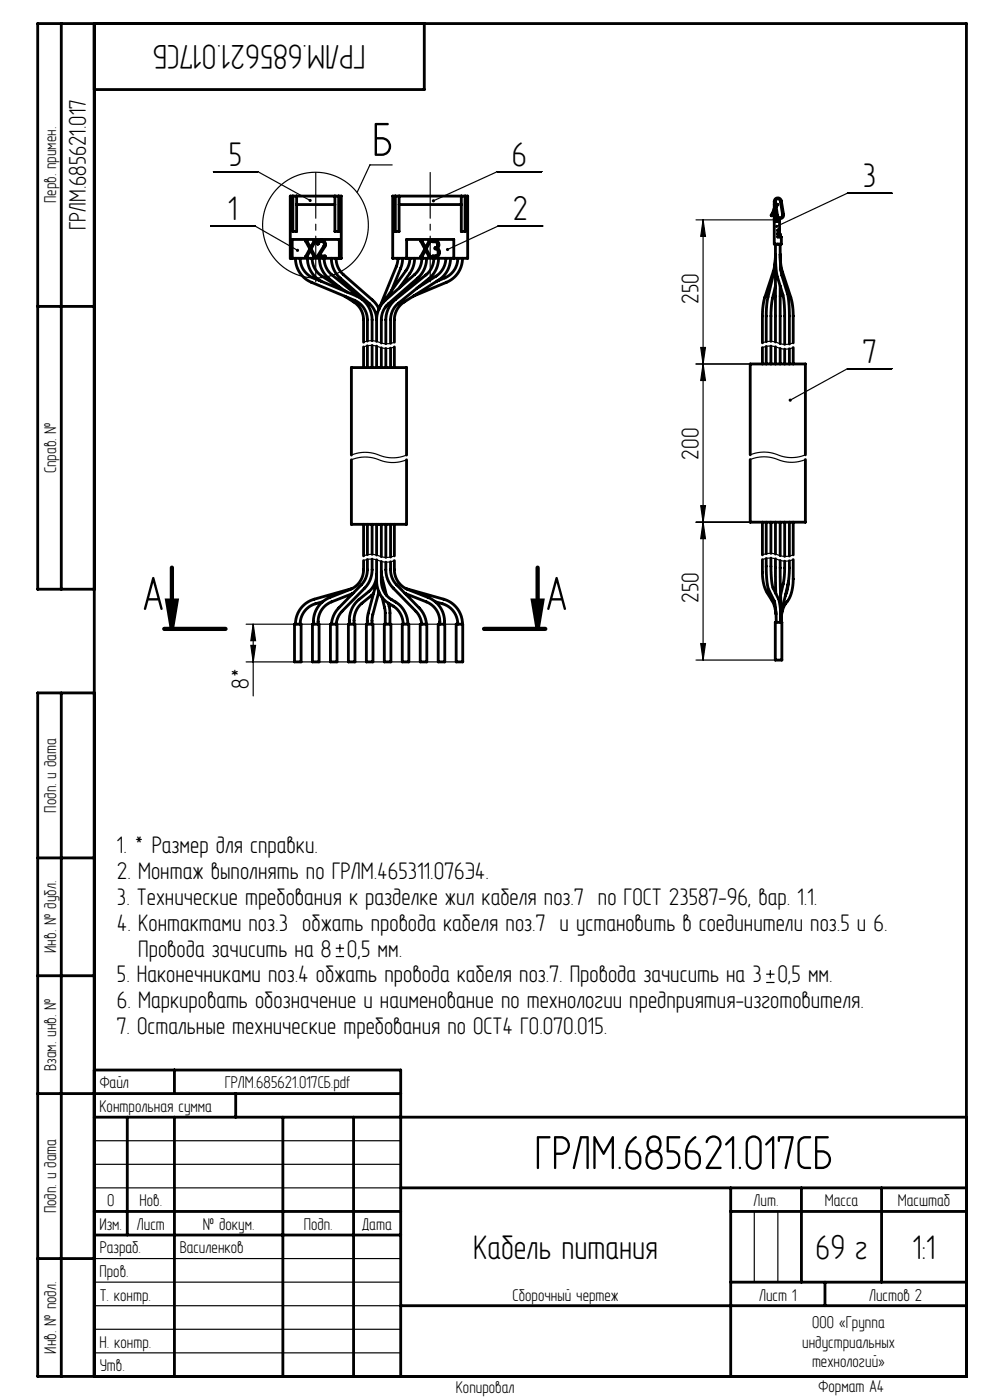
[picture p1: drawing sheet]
<svg xmlns="http://www.w3.org/2000/svg" width="210mm" height="297mm" viewBox="0 0 210 297" stroke-linecap="round" stroke-linejoin="round" font-family="sans-serif">
<g fill="none" stroke="#000" stroke-width=".25">
<path d="M45.3 36.4h9.4l11.1 6.1M83.2 35h-4.7l-2.8 5.8M114.9 36.4h-9.4l-13.6 6.2M44.7 47.9h9.4l9 5.2M115.1 47.9h-9.4l-10.8 5M147.6 46.6h16.9M149.1 46.6l.5 3.5h-1zM149.1 46.6v93.4M189.2 41h-9.4l-15.1 7M77.1 73.6a5.2 5.2 0 0 1 4.2 .3 4.2 4.2 0 0 0 2.4-.3M77.1 72.6a5.2 5.2 0 0 1 4.2 .3 4.2 4.2 0 0 0 2.4-.3M147.6 77.2h11.5"/>
<path d="M148.6 73.7h1l-.5 3.5zM149.1 77.2l.5 3.5h-1zM161.7 73.7a5.2 5.2 0 0 1 4.2 .3 4.2 4.2 0 0 0 2.4-.3M161.7 72.7a5.2 5.2 0 0 1 4.2 .3 4.2 4.2 0 0 0 2.4-.3M189.2 78.2h-9.4l-12.2 6.7M74.5 97.5a8 8 0 0 1 6.6 .3 7.6 7.6 0 0 0 5.1-.3M74.5 96.5a8 8 0 0 1 6.6 .3 7.6 7.6 0 0 0 5.1-.3M159.1 97.5a8 8 0 0 1 6.6 .3 7.6 7.6 0 0 0 5.1-.3M159.1 96.5a8 8 0 0 1 6.6 .3 7.6 7.6 0 0 0 5.1-.3M77.1 118.9a5.2 5.2 0 0 1 4.2 .3 4.2 4.2 0 0 0 2.4-.3M77.1 117.9a5.2 5.2 0 0 1 4.2 .3 4.2 4.2 0 0 0 2.4-.3M147.6 110.8h11.5"/>
<path d="M148.6 107.3h1l-.5 3.5zM149.1 110.8l.5 3.5h-1zM161.7 118.7a5.2 5.2 0 0 1 4.2 .3 4.2 4.2 0 0 0 2.4-.3M161.7 117.7a5.2 5.2 0 0 1 4.2 .3 4.2 4.2 0 0 0 2.4-.3M52.2 132.4h46M53.2 136.9h1l-.5 3.5zM53.7 132.4v15.2M53.7 132.4l.5 3.5h-1zM148.6 136.5h1l-.5 3.5zM52.2 140.4h46M147.6 140h16.9M71.2 202.9h1.8"/>
<path d="M71.2 201.2h1.8M72.1 200.3v1.7M162.5 208.4h1.8M162.5 206.7h1.8M163.4 205.8v1.7M20 242h65M20 247h65M20 252h65M160 257v15M165 257v15M20 277h65M20 272h65"/>
<path d="M20 267h65M20 287h65M20 282h65"/>
<circle cx="66.9" cy="47.8" r="11.2"/>
</g>
<path d="M35.5 127.4h2l-1 6zM113 127.4h2l-1 6z" fill="none" stroke="#000" stroke-width=".9" stroke-linecap="butt"/>
<path d="M67 36.6v23.2M91.3 36.6v23.2" fill="none" stroke="#000" stroke-width=".25" stroke-dasharray="15.2 1.3 1.3 1.3" stroke-dashoffset="5.5"/>
<path d="M34.8 133.4h13M36.5 120.4v13M102.7 133.4h13M114 120.4v13" fill="none" stroke="#000" stroke-width=".9"/>
<g fill="none" stroke="#000" stroke-width=".6">
<path d="M13 5v120M20 5v287M90 5v14h-70M61.6 41.6h10.8v13.2h-10.8zM62 54.8v-4h10v4M62.1 41.6v7.5h.8v-7.5M62.7 54.8a5.5 5.5 0 0 0 3.3 5.1l9.2 3.8a4.5 4.5 0 0 1 2.7 4.2v4.5M62.9 43.4h8.1M63.7 54.8a4.5 4.5 0 0 0 2.7 4.2l9.2 3.8a5.5 5.5 0 0 1 3.3 5.1v4.4M64.9 51.1h.2l.8 1.4 .7-1.4h.3l-.9 1.7 .8 1.6v.1l-.9-1.4-.8 1.4h-.2l.8-1.7zM65.2 54.8a5.6 5.6 0 0 0 2.9 4.9M66.2 54.8a4.5 4.5 0 0 0 2.1 3.8l5.3 3.3"/>
<path d="M67.3 51.6v.1M67.4 51.3a.88 .88 0 0 1 1.3-.2 .88 .88 0 0 1 .2 1.2l-1.2 2h1.2l.1 .2h-1.6l-.1-.1 1.4-2.2a.68 .68 0 0 0-.4-1 .68 .68 0 0 0-.9 .6l-.1-.2zM67.8 54.8a5.5 5.5 0 0 0 2 4.3l2.6 2.1M68.7 54.8a4.5 4.5 0 0 0 1.7 3.5l6.5 5.3M70.3 54.8a5.6 5.6 0 0 0 1.9 4.2l6.1 5.4a4.6 4.6 0 0 1 1.6 3.5M71 41.6v7.5h.8v-7.5M71.3 54.8a4.6 4.6 0 0 0 1.5 3.4l6.3 5.5 .8 1 .5 .8 3.7-9 .3-1.7M83.3 41.6h15.9v13.2h-15.9zM83.9 41.6v7.5h.8v-7.5M84.7 43.4h13.2M85.4 54.8l-.3 1.9-2.1 5M86.3 54.8v-4h10v4"/>
<path d="M86.9 54.8a4.5 4.5 0 0 1-.8 2.6l-4.9 6.8M87.9 54.8a5.5 5.5 0 0 1-1 3.2l-2.2 3.1M89.3 51.1h.2l.8 1.4 .8-1.4h.2l-.9 1.7 .9 1.6-.1 .1-.9-1.4-.8 1.4h-.2l.8-1.7zM89.5 54.8a4.6 4.6 0 0 1-1.6 3.4l-6.1 5.5a5.6 5.6 0 0 0-1.9 4.2M90.5 54.8a5.6 5.6 0 0 1-1.9 4.2l-6.2 5.4a4.6 4.6 0 0 0-1.5 3.5v4.9M91.7 51.1a.94 .94 0 0 1 1.3 .3 .94 .94 0 0 1-.2 1.3 1.03 1.03 0 0 1 .3 1.4 1.03 1.03 0 0 1-1.4 .3l.6-.1a.82 .82 0 0 0 .7-.9 .82 .82 0 0 0-.8-.7v-.1a.67 .67 0 0 0 .7-.6 .67 .67 0 0 0-.6-.7h-.5zM92 54.8a4.5 4.5 0 0 1-1.6 3.5l-6.5 5.3a5.5 5.5 0 0 0-2.1 4.3v5M93 54.8a5.5 5.5 0 0 1-2 4.3l-6.5 5.2a4.5 4.5 0 0 0-1.7 3.6v4.9M94.6 54.8a4.5 4.5 0 0 1-2.1 3.8l-4.1 2.6M95.6 54.8a5.5 5.5 0 0 1-2.6 4.6l-7.3 4.7a4.5 4.5 0 0 0-2 3.8v4.7M97.1 54.8a4.5 4.5 0 0 1-2.7 4.2l-1.7 .7M97.9 41.6v7.5h.8v-7.5"/>
<path d="M98.1 54.8a5.5 5.5 0 0 1-3.4 5.1l-7 2.9M164.2 42.7v9.1h1.5v-1.5h-.7v-1.5h.4M164.2 47h.8M164.2 42.7a.75 .75 0 0 1 .7-.7 .75 .75 0 0 1 .8 .6l.5 2.9a.75 .75 0 0 1-.6 .9 .75 .75 0 0 1-.9-.6l-.3-1.9 .5-.6 .1 .2-.4 .4 .3 1.8a.55 .55 0 0 0 .7 .5 .55 .55 0 0 0 .4-.7l-.5-2.9a.55 .55 0 0 0-.6-.4 .55 .55 0 0 0-.5 .5M164.2 44.2l-.6 1.4 .1 .2 .5-1M164.2 43.4h.2M164.2 45.6h.2M164.2 42.7h.2M164.4 42.7v3.6M164.4 46.3h-.2l.8 .7M164.4 46.3l.6 .7M164.5 54l.3 4.3 1.3 4.3 .2 1.5 .1 9"/>
<path d="M164.5 54v18.6M164.5 54l-.2 3.2-1.6 7.4-.2 7.9M164.5 54l-.3 3.2-2 6-.3 1.5-.2 2.1v5.9M164.5 51.8v2.2M164.7 46.6h.6v3M165 47h.4M165 49.6h.5v.7M165.5 54l.3 4 1.3 4.5 .2 1.5 .1 9M165.5 54l.3 3.2 2 6.1 .3 1.4 .2 2.1v5.9M165.5 51.8v2.2M165.6 56.9l.1 .6M8 65h12"/>
<path d="M73.1 62.8l1.9 1.3a4.5 4.5 0 0 1 2.1 3.8v4.7M77.1 73.6v4.4M77.9 73.4v4.6M78.9 73.3v4.7M79.9 67.9v4.5M79.9 73.4v4.6M80.9 73.8v4.2M81.8 73.9v4.1M82 64.8l-.3 .4M82.8 73.8v4.2M83.7 73.6v4.4M161.7 73.7v3.5"/>
<path d="M162.5 73.5v3.7M163.5 73.4v3.8M164.5 60.7l-.7 2.8-.2 1.7-.1 7.2M164.5 73.6v3.6M165.5 60.7v12.2M165.5 73.9v3.3M166.4 74.1v3.1M167.4 74v3.2M168.3 73.7v3.5M74.5 96.5v-18.5h11.7v18.5M74.5 97.5v13.7h11.7v-13.7M159.1 96.5v-19.3h11.7v19.3"/>
<path d="M159.1 97.5v13.3h11.7v-13.3M77.1 118.9v2a4.5 4.5 0 0 1-2.8 4.1l-4.3 1.8a5.6 5.6 0 0 0-3.5 5.6M77.1 111.2v6.7M77.9 118.7v2.2a4.6 4.6 0 0 1-1.3 3.2l-4.7 4.9a5.5 5.5 0 0 0-1.6 3.4M77.9 111.2v6.5M78.9 118.6v2.3a5.6 5.6 0 0 1-1.5 3.9l-4.8 4.9a4.5 4.5 0 0 0-1.3 2.7M78.9 111.2v6.4M79.9 118.8v4.4a5.8 5.8 0 0 0 3.5 5.4 4.6 4.6 0 0 1 2.1 3.8M79.9 111.2v6.6M80.9 119.1v4.1a4.6 4.6 0 0 0 2.1 4 5.8 5.8 0 0 1 3.5 5.2M80.9 111.2v6.9M81.8 119.3v1.6a5.6 5.6 0 0 0 1.6 3.9l4.8 4.9a4.5 4.5 0 0 1 1.3 2.7"/>
<path d="M81.8 111.2v7.1M82.8 119.2v1.7a4.6 4.6 0 0 0 1.3 3.2l4.8 4.9a5.5 5.5 0 0 1 1.6 3.4M82.8 111.2v7M83.7 118.9v2a4.5 4.5 0 0 0 2.8 4.1l4.3 1.8a5.6 5.6 0 0 1 3.5 5.6M83.7 111.2v6.7M161.7 118.7l.1 3.9a7.7 7.7 0 0 0 .9 3.2l1.4 2.3 .5 2.2M161.7 110.8v6.9M162.5 118.5v1.6a15.9 15.9 0 0 0 .6 5.1l1.1 2.2a15 15 0 0 1 .5 4.6M162.5 110.8v6.7M163.5 118.4v1.9a14.7 14.7 0 0 0 .5 4.4l1.1 2.3a15.9 15.9 0 0 1 .6 5M163.5 110.8v6.6M164.5 118.5l.1 7.4"/>
<path d="M164.5 110.8v6.7M165.5 118.9l.2 13.1M165.5 110.8v7.1M166.4 119l-.1 3.7-.7 3.6M166.4 110.8v7.2M167.4 119l-.1 4.3-1.4 6.3-.2 2.4M167.4 110.8v7.2M168.3 118.7v4.1a8 8 0 0 1-1.9 5.7l-.4 1.1-.3 1.7M168.3 110.8v6.9M20 125h-12v-120h197v287h-197v-145h12M62.5 132.4h1.4v8h-1.4zM66.3 132.4h1.4v8h-1.4z"/>
<path d="M68.5 127.7l-1.6 .4a4.5 4.5 0 0 0-3.2 4.3M70.1 132.4h1.4v8h-1.4zM73.9 132.4h1.4v8h-1.4zM74.7 124.9l-8 2.2a5.5 5.5 0 0 0-4 5.3M74.9 125.9l-4.6 1.8a4.6 4.6 0 0 0-2.8 4.7M77.7 132.4h1.4v8h-1.4zM79.2 125.9l-2.4 2.1a5 5 0 0 0-1.7 4.4M79.9 122.8l-.2 1.3-1.6 6.2-.2 2.1M79.9 121.8a4.7 4.7 0 0 1-1.7 3.7l-2.1 1.7a5.9 5.9 0 0 0-2 5.2M80.4 125.5l-1.4 5.2-.1 1.7M80.9 121.3l.1 .9 1 4.1M81 126.7l.7 2.8v2.9"/>
<path d="M81.5 132.4h1.4v8h-1.4zM82.4 128l.3 1.8v2.6M85.3 132.4h1.4v8h-1.4zM85.9 125.9l4.5 1.8a4.6 4.6 0 0 1 2.9 4.7M86.1 124.9l8 2.2a5.5 5.5 0 0 1 4 5.3M89.1 132.4h1.4v8h-1.4zM92.3 127.7l1.5 .4a4.5 4.5 0 0 1 3.3 4.3M93 132.4h1.3v8h-1.3zM96.8 132.4h1.4v8h-1.4zM164.4 129.2l.2 .7M164.5 132h1.4v8h-1.4zM167.2 123.4l-.2 1.6-.4 1.4"/>
<path d="M13 147v145M8 182h12M8 207h12M8 232h77M20 227h65v65M20 237h185M27 237v25M37 227v5M37 237v55M50 232v5M60 237v55M75 237v55"/>
<path d="M20 257h65M85 252h120M155 252v40M155 257h50M170 252v20M187 252v20M8 267h12M20 262h65M85 277h120M155 272h50M175 272v5"/>
</g>
<g fill="#000">
<path d="M62.9 52.8l-.1 .5 .5 .1 .1-.1-.3-.2 .3 .2v-.3l-.2-.2zM94.7 52.7l-.1 .4 .3-.2-.3 .2a.33 .33 0 0 0 .5 .1 .33 .33 0 0 0 .1-.5 .33 .33 0 0 0-.5 0zM65.6 42.3l-.1 .4 .5 .1 .1-.1-.3-.2 .3 .2v-.3l-.2-.2zM91.7 42.4l-.1 .3 .3-.1-.3 .1a.33 .33 0 0 0 .5 .2 .33 .33 0 0 0 .1-.5 .33 .33 0 0 0-.5 0zM164.5 47.8l-.1 .4 .3-.2-.3 .2a.33 .33 0 0 0 .5 .1 .33 .33 0 0 0 .1-.5 .33 .33 0 0 0-.5 0zM167.4 84.7l-.1 .4 .3-.2-.3 .2a.33 .33 0 0 0 .5 .1 .33 .33 0 0 0 .1-.5 .33 .33 0 0 0-.5 0z"/>
<path d="M148.6 73.7h1l-.5 3.5zM149.1 46.6l.5 3.5h-1z"/>
<path d="M149.1 77.2l.5 3.5h-1zM148.6 107.3h1l-.5 3.5zM149.1 110.8l.5 3.5h-1zM148.6 136.5h1l-.5 3.5z"/>
<path d="M113 127.4h2l-1 6zM35.5 127.4h2l-1 6z"/>
<path d="M53.2 136.9h1l-.5 3.5zM53.7 132.4l.5 3.5h-1z"/>
</g>
<g font-size="11">
<text x="79" y="33.1">Б</text>
<text x="30.3" y="129.4">А</text>
<text x="115.8" y="129.4">А</text>
<text x="113.4" y="248">ГРЛМ.685621.017СБ</text>
</g>
<g font-size="7.8">
<text x="77.6" y="9.5" transform="rotate(-180 77.6 9.5)">ГРЛМ.685621.017СБ</text>
<text x="48.6" y="35.2">5</text>
<text x="108.6" y="35.2">6</text>
<text x="183" y="39.8">3</text>
<text x="48.4" y="46.7">1</text>
<text x="108.8" y="46.7">2</text>
<text x="183" y="77">7</text>
<text x="100.4" y="267">Кабель питания</text>
<text x="173" y="267">69 г</text>
<text x="193.6" y="267">1:1</text>
</g>
<g font-size="5.5">
<text x="18.2" y="48.8" transform="rotate(-90 18.2 48.8)">ГРЛМ.685621.017</text>
<text x="148.1" y="64.4" transform="rotate(-90 148.1 64.4)">250</text>
<text x="148.1" y="97.5" transform="rotate(-90 148.1 97.5)">200</text>
<text x="148.1" y="127.9" transform="rotate(-90 148.1 127.9)">250</text>
<text x="52.7" y="146.1" transform="rotate(-90 52.7 146.1)">8*</text>
<text x="24.8" y="180.9">1. * Размер для справки.</text>
<text x="24.8" y="186.4">2. Монтаж выполнять по ГРЛМ.465311.076Э4.</text>
<text x="24.8" y="191.9">3. Технические требования к разделке жил кабеля поз.7 по ГОСТ 23587-96, вар. 1.1.</text>
<text x="24.8" y="197.4">4. Контактами поз.3 обжать провода кабеля поз.7 и установить в соединители поз.5 и 6.</text>
<text x="29.3" y="202.9">Провода зачисить на 8</text>
<text x="73.6" y="202.9">0,5 мм.</text>
<text x="24.8" y="208.4">5. Наконечниками поз.4 обжать провода кабеля поз.7. Провода зачисить на 3</text>
<text x="164.9" y="208.4">0,5 мм.</text>
<text x="24.8" y="213.9">6. Маркировать обозначение и наименование по технологии предприятия-изготовителя.</text>
<text x="24.8" y="219.4">7. Остальные технические требования по ОСТ4 ГО.070.015.</text>
</g>
<g font-size="3.9">
<text x="11.9" y="43.1" transform="rotate(-90 11.9 43.1)">Перв. примен.</text>
<text x="11.9" y="100.4" transform="rotate(-90 11.9 100.4)">Справ. №</text>
<text x="11.9" y="172.4" transform="rotate(-90 11.9 172.4)">Подп. и дата</text>
<text x="11.9" y="202.1" transform="rotate(-90 11.9 202.1)">Инв. № дубл.</text>
<text x="11.9" y="227.2" transform="rotate(-90 11.9 227.2)">Взам. инв. №</text>
<text x="21.2" y="230.9">Файл</text>
<text x="47.7" y="230.9">ГРЛМ.685621.017СБ.pdf</text>
<text x="21.1" y="235.9">Контрольная сумма</text>
<text x="11.9" y="257.4" transform="rotate(-90 11.9 257.4)">Подп. и дата</text>
<text x="22.7" y="255.9">0</text>
<text x="29.6" y="255.9">Нов.</text>
<text x="159.9" y="255.9">Лит.</text>
<text x="174.9" y="255.9">Масса</text>
<text x="190.4" y="255.9">Масштаб</text>
<text x="21.1" y="260.9">Изм.</text>
<text x="29" y="260.9">Лист</text>
<text x="43" y="260.9">№ докум.</text>
<text x="64.4" y="260.9">Подп.</text>
<text x="76.9" y="260.9">Дата</text>
<text x="21.1" y="265.9">Разраб.</text>
<text x="38.1" y="265.9">Василенков</text>
<text x="21.1" y="270.9">Пров.</text>
<text x="21.1" y="275.9">Т. контр.</text>
<text x="108.7" y="275.9">Сборочный чертеж</text>
<text x="161" y="275.9">Лист 1</text>
<text x="184.4" y="275.9">Листов 2</text>
<text x="172.3" y="281.7">ООО «Группа</text>
<text x="11.9" y="287.1" transform="rotate(-90 11.9 287.1)">Инв. № подл.</text>
<text x="21.1" y="285.9">Н. контр.</text>
<text x="170.2" y="285.9">индустриальных</text>
<text x="21.2" y="290.9">Утв.</text>
<text x="172.2" y="290.1">технологий»</text>
<text x="96.7" y="295.6">Копировал</text>
<text x="173.6" y="295.4">Формат A4</text>
</g>
</svg>
